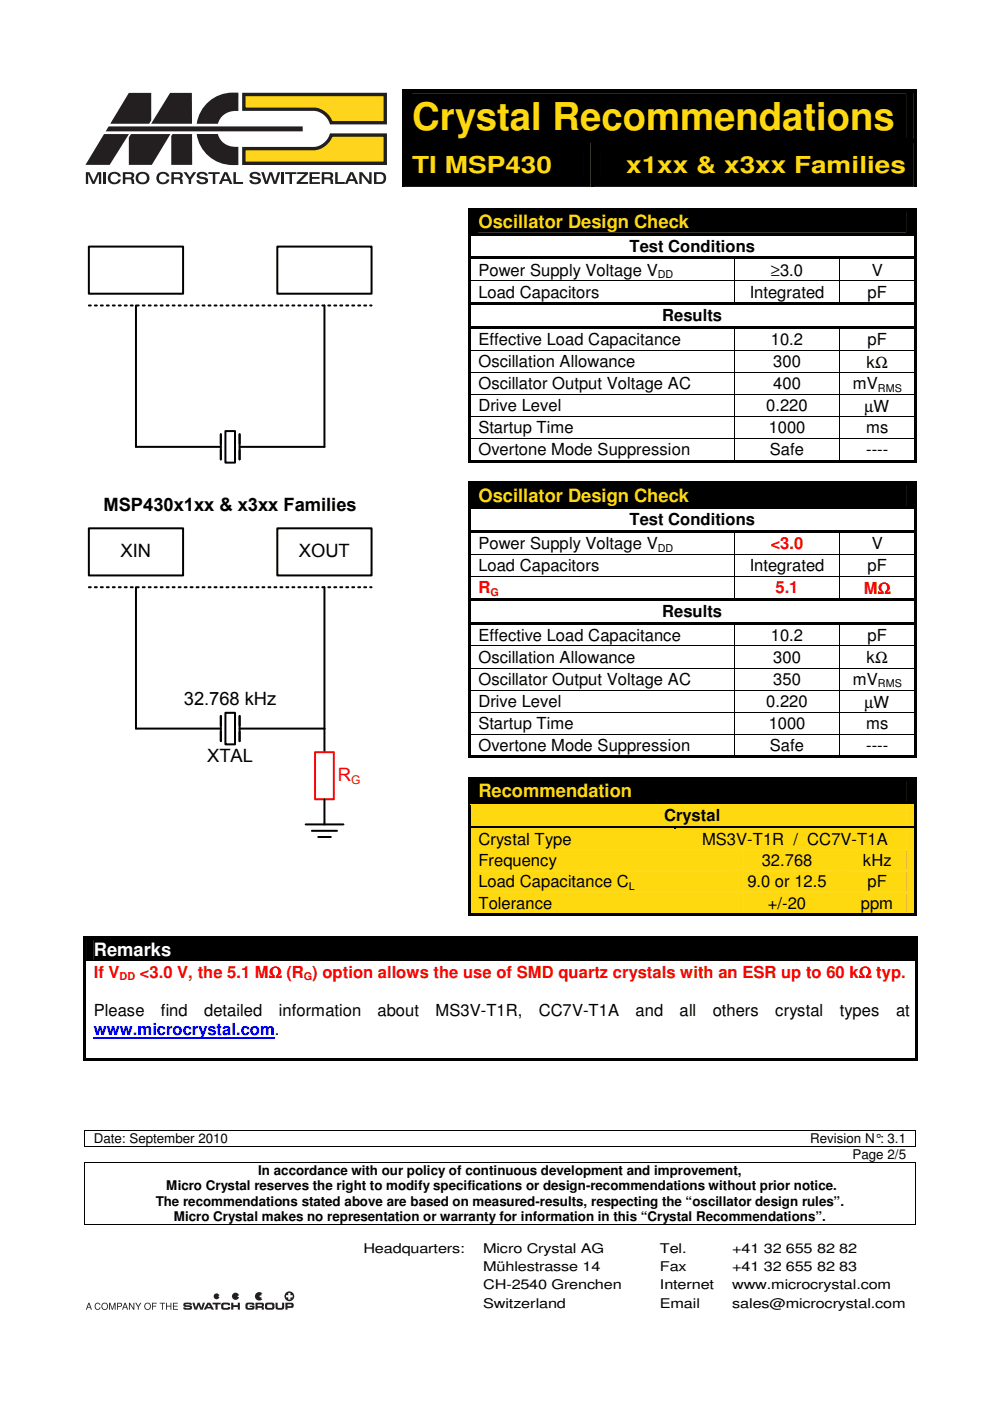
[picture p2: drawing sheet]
<svg xmlns="http://www.w3.org/2000/svg" width="210mm" height="297mm" viewBox="0 0 210 297" stroke-linecap="round" stroke-linejoin="round" font-family="sans-serif">
<path d="M85.7 19.5h108.1v10.1h-108.1zM87.4 19.9h104.7v9.3h-104.7z" fill="#000"/>
<path d="M18.1 19h67.1v.6h-67.1z" fill="#fff"/>
<path d="M85.2 19h.5v.6h-.5zM85.2 19h.5v.5h-.5zM85.7 19h108.1v.5h-108.1zM193.8 19h.5v.6h-.5zM193.8 19h.5v.5h-.5zM85.2 19.6h.5v10h-.5zM193.8 19.6h.5v10h-.5z" fill="#000"/>
<path d="M85.7 19.5h108.1" fill="none" stroke="#000" stroke-width=".21"/>
<g fill="#fff">
<path d="M17.9 19.6h67.3v20h-67.3z"/>
<path d="M18.1 19.6h64.5v19.5h-64.5z"/>
</g>
<g fill="#231f20">
<path d="M36.6 28.4h4.1v6.6h-4.4v-6.2z"/>
<path d="M36.1 19.7h4.6v6.5h-8.7z"/>
<path d="M27.3 19.7h4.8v5.8l-.5 .7h-8.2z"/>
<path d="M27.8 28.4h8.3l-3.9 6.6h-4.9v-5.9z"/>
<path d="M22.1 28.4h5.3l-4.1 6.6h-5.2z"/>
<path d="M23 26.8h41.2v1h-41.8z"/>
<path d="M43.9 21.9a8.4 8.4 0 0 1 6.6-2.3v3.9a4 4 0 0 0-4.3 2.7h-4.5a7.7 7.7 0 0 1 2.2-4.3z"/>
<path d="M41.7 28.4h4.5a3.9 3.9 0 0 0 4.3 2.7v3.9a7.9 7.9 0 0 1-8.8-6.6z"/>
<path d="M18.2 36.5h.8l.8 1.9 .9-1.9h.8v2.5h-.5v-2.1l-.9 2.1h-.5l-.9-2.1v2.1h-.5z"/>
<path d="M22 36.5h.5v2.5h-.5z"/>
<path d="M23.3 36.7a1.46 1.46 0 0 1 2.3 .7h-.5a.85 .85 0 0 0-1.4-.3 .85 .85 0 0 0 0 1.3 .85 .85 0 0 0 1.4-.4h.5a1.39 1.39 0 0 1-2 .9 1.39 1.39 0 0 1-.3-2.2z"/>
<path d="M33.6 36.7a1.46 1.46 0 0 1 2.3 .7h-.6a.85 .85 0 0 0-1.3-.3 .85 .85 0 0 0 0 1.3 .85 .85 0 0 0 1.3-.4h.6a1.39 1.39 0 0 1-2 .9 1.39 1.39 0 0 1-.3-2.2z"/>
<path d="M38.9 36.5h.6l.8 1.1 .7-1.1h.6l-1.1 1.6v.9h-.5v-.9z"/>
<path d="M42 36.6l1.1-.2a.92 .92 0 0 1 .9 .8h-.5a.68 .68 0 0 0-.6-.4 .68 .68 0 0 0-.6 .4l.4 .3a1.03 1.03 0 0 1 1.3 1.1 1.56 1.56 0 0 1-2.3-.1v-.3h.5a.72 .72 0 0 0 .6 .5 .72 .72 0 0 0 .8-.4l-.2-.2-.3-.1a1.19 1.19 0 0 1-1.4-.8z"/>
<path d="M44.2 36.5h2.4v.4h-1v2.1h-.5v-2.1h-.9z"/>
<path d="M49.5 36.5h.5v2.1h1.5v.4h-2z"/>
<path d="M53.2 36.6l1.1-.2a.92 .92 0 0 1 .9 .8h-.5a.68 .68 0 0 0-.6-.4 .68 .68 0 0 0-.6 .4l.5 .3a1.03 1.03 0 0 1 1.3 1.1 1.56 1.56 0 0 1-2.4-.1v-.3h.5a.72 .72 0 0 0 .7 .5 .72 .72 0 0 0 .7-.4l-.2-.2-.3-.1a1.19 1.19 0 0 1-1.4-.8z"/>
<path d="M55.4 36.5h.5l.6 1.9 .6-1.9h.6l.6 1.9 .6-1.9h.5l-.8 2.5h-.6l-.6-1.9-.6 1.9h-.6z"/>
<path d="M59.7 36.5h.5v2.5h-.5z"/>
<path d="M60.4 36.5h2.4v.4h-.9v2.1h-.5v-2.1h-1z"/>
<path d="M63 36.5h2.3v.4l-1.7 1.7h1.7v.4h-2.4v-.4l1.7-1.7h-1.6z"/>
<path d="M65.6 36.5h2.2v.4h-1.6v.6h1.5v.4h-1.5v.7h1.6v.4h-2.2z"/>
<path d="M71.1 36.5h.5v2.1h1.5v.4h-2z"/>
<path d="M76.2 36.5h.6l1.5 1.9v-1.9h.5v2.5h-.6l-1.5-1.9v1.9h-.5z"/>
<path d="M26 36.5l2 .1a.66 .66 0 0 1 .5 .6 .66 .66 0 0 1-.4 .6 .9 .9 0 0 1 .4 1v.2h-.5l-.1-.1a.63 .63 0 0 0-.4-.9h-.9v1h-.6zM26.6 36.9v.7l1.3-.1v-.5l-.2-.1z"/>
<path d="M29.2 36.7a1.52 1.52 0 0 1 2.5 1.1 1.43 1.43 0 0 1-2 1.2 1.43 1.43 0 0 1-.5-2.3zM29.3 37.8a.94 .94 0 0 0 1.8 0 .94 .94 0 0 0-1.8 0z"/>
<path d="M36.3 36.5l2 .1a.66 .66 0 0 1 .5 .6 .66 .66 0 0 1-.5 .6 .9 .9 0 0 1 .4 1l.1 .2h-.5l-.1-.1a.63 .63 0 0 0-.4-.9h-.9v1h-.6zM36.9 36.9v.7l1.3-.1v-.5l-.2-.1z"/>
<path d="M47.5 36.5h.7l1.1 2.5h-.6l-.3-.6h-1.2l-.2 .6h-.6zM47.8 36.9l-.4 1.1h.9z"/>
<path d="M68.2 36.5l2 .1a.66 .66 0 0 1 .4 .6 .66 .66 0 0 1-.4 .6 .9 .9 0 0 1 .4 1l.1 .2h-.6v-.1a.63 .63 0 0 0-.5-.9h-.9v1h-.5zM68.7 36.9v.7l1.3-.1v-.5l-.1-.1z"/>
<path d="M74.2 36.5h.7l1.1 2.5h-.6l-.3-.6h-1.2l-.2 .6h-.6zM74.5 36.9l-.4 1.1h.9z"/>
<path d="M79.3 36.5h1.3a1.26 1.26 0 0 1 1.3 1.2 1.26 1.26 0 0 1-1.1 1.3h-1.5zM79.8 36.9v1.7h.8a.86 .86 0 0 0 .7-.9 .86 .86 0 0 0-.8-.8z"/>
</g>
<path d="M51.7 31.5h14.8a4.4 4.4 0 0 0 3.8-2.9h11.4v6h-30z" fill="#fed41d"/>
<path d="M51.7 31.5h14.8a4.4 4.4 0 0 0 3.8-2.9h11.4v6h-30z" fill="none" stroke="#231f20" stroke-width=".71" stroke-linecap="butt"/>
<path d="M51.7 20h30v6h-11.4a4.5 4.5 0 0 0-3.8-2.8h-14.8z" fill="#fed41d"/>
<path d="M51.7 20h30v6h-11.4a4.5 4.5 0 0 0-3.8-2.8h-14.8z" fill="none" stroke="#231f20" stroke-width=".71" stroke-linecap="butt"/>
<g fill="#000">
<path d="M85.2 29.6h.5v.5h-.5zM85.2 30.1h.5v9.5h-.5zM85.7 30.1h39.6v9.5h-39.6zM85.7 29.6h39.6v.5h-39.6zM87.4 32h36.2v5.7h-36.2zM125.3 30.1h.5zM125.3 29.6h.5v.5h-.5zM125.3 30.1h.5v9.5h-.5zM125.8 30.1h68v9.5h-68zM125.8 29.6h68v.5h-68zM127.4 32h64.7v5.7h-64.7zM193.8 29.6h.5v.5h-.5z"/>
<path d="M193.8 30.1h.5v9.5h-.5zM17.9 239.6h.2v.2h-.2zM50.4 239.6h.1v.2h-.1zM193.9 239.6h.2v.2h-.2zM17.9 243h.2v.2h-.2zM17.9 246.4h.2v.2h-.2zM17.9 259.6h.2v.2h-.2zM18.1 243h.1v.2h-.1zM18.1 246.4h.1v.2h-.1zM50.4 243h.1v.2h-.1zM193.9 243h.2v.2h-.2zM193.9 246.4h.2v.2h-.2z"/>
<path d="M193.9 259.6h.2v.2h-.2z"/>
</g>
<path d="M85.7 30.1h39.6M125.8 30.1h68M18 239.8v3.2M18.1 239.7h32.3M50.5 239.7h143.4M194 239.8v3.2M18 246.6v13M18.1 259.7h175.8M18.2 243.1h32.2M18.2 246.5h175.7M50.5 243.1h143.4M194 246.6v13" fill="none" stroke="#000" stroke-width=".21"/>
<g fill="#231f20">
<path d="M20.3 276.3l.2-.1a.59 .59 0 0 1 .8 .5h-.2a.51 .51 0 0 0-.8-.2 .51 .51 0 0 0 0 .8l.1 .1a.4 .4 0 0 0 .6 0l.1-.3h.2a.69 .69 0 0 1-1 .5 .69 .69 0 0 1-.1-1.1z"/>
<path d="M23.1 276.2h.3l.4 1.3 .4-1.3h.3v1.5h-.2v-1.2l-.4 1.2h-.2l-.4-1.2v1.2h-.2z"/>
<path d="M27.3 276.2h.3l.7 1.2v-1.2h.2v1.5h-.2l-.8-1.2v1.2h-.2z"/>
<path d="M28.7 276.2h.2l.4 .7 .4-.7h.3l-.6 .9v.6h-.2v-.6z"/>
<path d="M32.2 276.2h1v.2h-.8v.4h.7v.2h-.7v.7h-.2z"/>
<path d="M33.9 276.2h1.1v.2h-.5v1.3h-.2v-1.3h-.4z"/>
<path d="M35.2 276.2h.2v.6h.7v-.6h.2v1.5h-.2v-.7h-.7v.7h-.2z"/>
<path d="M36.7 276.2h1v.2h-.8v.4h.8v.2h-.8v.5h.8v.2h-1z"/>
<path d="M39 276.3l.5-.1h1l.2 .5-.7-.2-.7 .1 1 .2a.46 .46 0 0 1 .4 .4 .46 .46 0 0 1-.3 .5h-1.3l-.2-.2v-.3h.4l.2 .2 .8-.2-1.1-.1a.45 .45 0 0 1-.3-.3 .45 .45 0 0 1 .1-.5z"/>
<path d="M40.8 276.2h.4l.3 1.1 .4-1.1h.4l.4 1.1 .3-1.1h.5l-.5 1.5h-.5l-.4-1-.3 1h-.5z"/>
<path d="M45.1 276.2h1.7v.4h-.7v1.1h-.4v-1.1h-.6z"/>
<path d="M47.1 276.3l.4-.1a1.02 1.02 0 0 1 1.3 .3v.2l-1.2-.1-.2 .3v.4h.8l.2-.2h.4v.4a1.63 1.63 0 0 1-1.9-.1v-.7z"/>
<path d="M49 276.2h.5v.5h.9v-.5h.5v1.5h-.5v-.6h-.9v.6h-.5z"/>
<path d="M52.2 276.3l1.2-.1 .5 .2v.3l-.6-.2-.8 .1v.6l.3 .1h.6l.1-.1-.6-.1v-.3h1v.7l-.7 .2a1.02 1.02 0 0 1-1.1-.3l-.1-.7z"/>
<path d="M58.4 276.2h.5v1l.2 .1h.6l.1-1.1h.5v.9a.5 .5 0 0 1-.6 .6h-.7a.5 .5 0 0 1-.6-.6z"/>
<path d="M54.3 274.2a.89 .89 0 0 1 1.4 .1h-.3v.4h-.3v.3h.3v.4h.2a.9 .9 0 0 1-1.3 .1 .9 .9 0 0 1 0-1.3z"/>
<path d="M49.4 274.3a.76 .76 0 0 1 1.3 .4h-.3v.3h.3a.76 .76 0 0 1-1.1 .5 .76 .76 0 0 1-.2-1.2z"/>
<path d="M45.5 274.4a.62 .62 0 0 1 1 .3h-.1v.3h.1a.62 .62 0 0 1-.9 .4 .62 .62 0 0 1-.1-1z"/>
<path d="M18.7 276.2h.3l.5 1.5h-.2l-.2-.5h-.5l-.2 .5h-.2zM18.9 276.4l-.3 .7h.5z"/>
<path d="M21.5 277a.75 .75 0 0 1 1.5 0 .75 .75 0 0 1-1.5 0zM21.6 277a.56 .56 0 0 0 1.1 0 .56 .56 0 0 0-1.1 0z"/>
<path d="M24.8 276.2h.8l.3 .4-.2 .4-.7 .1v.6h-.2zM25 276.4v.5l.6-.1v-.3z"/>
<path d="M26.4 276.2h.2l.6 1.5h-.3l-.1-.5h-.6l-.1 .5h-.2zM26.5 276.4l-.2 .7h.4z"/>
<path d="M30.6 277a.75 .75 0 0 1 1.5 0 .75 .75 0 0 1-1.5 0zM30.7 277a.56 .56 0 0 0 1.1 0 .56 .56 0 0 0-1.1 0z"/>
<path d="M44 276.2h.6l.8 1.5h-.5l-.2-.3h-.9l-.1 .3h-.5zM44.3 276.5l-.3 .6h.6z"/>
<path d="M54.2 276.2h1.3a.48 .48 0 0 1 .5 .4 .48 .48 0 0 1-.3 .5l.2 .1 .1 .5h-.5v-.4h-.2h-.7v.4h-.4zM54.6 276.6v.3h.8l.1-.1v-.2z"/>
<path d="M56.4 276.3l1.1-.1a.51 .51 0 0 1 .7 .5v.5a.51 .51 0 0 1-.7 .5h-.7a.51 .51 0 0 1-.6-.5zM56.7 276.6v.7l1-.1-.1-.6z"/>
<path d="M60.5 276.2l1.6 .1 .2 .4a.47 .47 0 0 1-.4 .6h-.9v.4h-.5zM61 276.6v.3h.8v-.3z"/>
<path d="M60.3 274.8a1.05 1.05 0 0 1 2.1 0 1.05 1.05 0 0 1-2.1 0zM61.1 274.1v.5h-.5v.5h.5v.4h.5v-.4h.5v-.5h-.5v-.5z"/>
</g>
<path d="M47.8 91.4h2v6.7h-2z" fill-rule="evenodd" fill="#fff"/>
<path d="M18.8 52.3h20v10h-20zM58.8 52.3h20v10h-20zM28.8 64.8v29.9h18M68.8 64.8v29.9h-18M46.8 92.1v5.3M47.8 91.4h2v6.7h-2zM50.8 92.1v5.3M68.8 157.5v17.3M64.8 174.8h8M66.1 176.1h5.4M67.5 177.5h2.6" fill="none" stroke="#000" stroke-width=".42"/>
<path d="M18.8 64.8h60" fill="none" stroke="#000" stroke-width=".42" stroke-dasharray=".4 .8"/>
<path d="M68.8 156.5v18" fill="none" stroke="#fff" stroke-width=".76" stroke-linecap="butt"/>
<path d="M47.8 151.1h2v6.7h-2z" fill-rule="evenodd" fill="#fff"/>
<path d="M28.8 124.5v30h18M46.8 151.8v5.3M47.8 151.1h2v6.7h-2zM50.8 151.8v5.3M50.8 154.5h18v5" fill="none" stroke="#000" stroke-width=".42"/>
<path d="M18.8 124.5h60" fill="none" stroke="#000" stroke-width=".42" stroke-dasharray=".4 .8"/>
<path d="M66.8 159.5h4v10h-4z" fill-rule="evenodd" fill="#fff"/>
<path d="M66.8 159.5h4v10h-4z" fill="none" stroke="#f00" stroke-width=".42"/>
<path d="M18.8 112h20v10h-20zM58.8 112h20v10h-20zM68.8 124.5v30M68.8 169.5v5" fill="none" stroke="#000" stroke-width=".42"/>
<g fill="#000">
<path d="M99.3 44.1h.5v.6h-.5zM99.3 44.1h.5v.5h-.5zM99.3 44.7h.5v4.7h-.5zM99.3 49.4h.5v.6h-.5zM99.3 50h.5v4.4h-.5zM99.3 54.4h.5v.5h-.5zM99.3 54.9h.5v4.5h-.5zM99.3 59.4h.5v.2h-.5zM99.8 44.6h94v4.8h-94zM99.8 44.1h94v.5h-94zM99.8 49.4h94v.5h-94zM99.8 54.4h55.9v.5h-55.9z"/>
<path d="M101.4 44.8h90.7v4.4h-90.7zM155.7 54.9h.2zM155.7 54.4h.6v.5h-.6zM155.7 59.4h.2v.2h-.2zM156.3 54.4h21.6v.5h-21.6zM177.9 54.9h.2zM177.9 54.4h.5v.5h-.5zM177.9 59.4h.2v.2h-.2zM178.4 54.4h15.4v.5h-15.4zM193.8 44.1h.5v.6h-.5zM193.8 44.1h.5v.5h-.5zM193.8 44.7h.5v4.7h-.5z"/>
<path d="M193.8 49.4h.5v.6h-.5zM193.8 50h.5v4.4h-.5zM193.8 54.4h.5v.5h-.5zM193.8 54.9h.5v4.5h-.5zM193.8 59.4h.5v.2h-.5zM99.3 59.6h.5v4.5h-.5zM99.3 64.1h.5v.6h-.5zM99.3 64.7h.5v4.4h-.5zM99.3 69.1h.5v.6h-.5zM99.3 69.7h.5v4.5h-.5zM99.3 74.2h.5v.1h-.5zM99.3 74.3h.5v4.5h-.5z"/>
<path d="M99.3 78.8h.5v.2h-.5zM99.8 64.1h55.9v.5h-55.9zM99.8 69.1h55.9v.5h-55.9zM155.7 64.1h.6v.5h-.6zM155.7 69.6l.2 .1zM155.7 69.1h.6v.5h-.6zM155.7 74.2h.2v.1h-.2zM155.7 78.8h.2v.2h-.2zM156.3 64.1h21.6v.5h-21.6zM156.3 69.1h21.6v.5h-21.6zM177.9 64.1h.5v.5h-.5zM177.9 69.6l.2 .1z"/>
<path d="M177.9 69.1h.5v.5h-.5zM177.9 74.2h.2v.1h-.2zM177.9 78.8h.2v.2h-.2zM178.4 64.1h15.4v.5h-15.4zM178.4 69.1h15.4v.5h-15.4zM193.8 59.6h.5v4.5h-.5zM193.8 64.1h.5v.6h-.5zM193.8 64.7h.5v4.4h-.5zM193.8 69.1h.5v.6h-.5zM193.8 69.7h.5v4.5h-.5zM193.8 74.2h.5v.1h-.5zM193.8 74.3h.5v4.5h-.5z"/>
<path d="M193.8 78.8h.5v.2h-.5zM99.3 79h.5v4.5h-.5zM99.3 83.5h.5v.2h-.5zM99.3 83.7h.5v4.5h-.5zM99.3 88.2h.5v.1h-.5zM99.3 88.3h.5v4.6h-.5zM99.3 92.9h.5v.1h-.5zM99.3 93h.5v4.5h-.5zM99.3 97.5h.5v.5h-.5zM99.8 97.5h55.9v.5h-55.9zM155.7 83.5h.2v.2h-.2zM155.7 88.2h.2v.1h-.2z"/>
<path d="M155.7 92.9h.2v.1h-.2zM155.7 97.5h.6v.5h-.6zM156.3 97.5h21.6v.5h-21.6zM177.9 83.5h.2v.2h-.2zM177.9 88.2h.2v.1h-.2zM177.9 92.9h.2v.1h-.2zM177.9 97.5h.5v.5h-.5zM178.4 97.5h15.4v.5h-15.4zM193.8 79h.5v4.5h-.5zM193.8 83.5h.5v.2h-.5zM193.8 83.7h.5v4.5h-.5zM193.8 88.2h.5v.1h-.5z"/>
<path d="M193.8 88.3h.5v4.6h-.5zM193.8 92.9h.5v.1h-.5zM193.8 93h.5v4.5h-.5zM193.8 97.5h.5v.5h-.5zM99.3 102.1h.5v.6h-.5zM99.3 102.1h.5v.5h-.5zM99.3 102.7h.5v4.7h-.5zM99.3 107.4h.5v.5h-.5zM99.3 107.9h.5v4.5h-.5zM99.3 112.4h.5v.6h-.5zM99.3 113h.5v4.5h-.5zM99.3 117.5h.5v.1h-.5z"/>
<path d="M99.8 102.7h94v4.7h-94zM99.8 102.1h94v.5h-94zM99.8 107.4h94v.5h-94zM99.8 112.4h55.9v.5h-55.9zM101.4 102.8h90.7v4.5h-90.7zM155.7 112.9l.2 .1zM155.7 112.4h.6v.5h-.6zM155.7 117.5h.2v.1h-.2zM156.3 112.4h21.6v.5h-21.6zM177.9 112.9l.2 .1zM177.9 112.4h.5v.5h-.5zM177.9 117.5h.2v.1h-.2z"/>
<path d="M178.4 112.4h15.4v.5h-15.4zM193.8 102.1h.5v.6h-.5zM193.8 102.1h.5v.5h-.5zM193.8 102.7h.5v4.7h-.5zM193.8 107.4h.5v.5h-.5zM193.8 107.9h.5v4.5h-.5zM193.8 112.4h.5v.6h-.5zM193.8 113h.5v4.5h-.5zM193.8 117.5h.5v.1h-.5zM99.3 117.6h.5v4.5h-.5zM99.3 122.1h.5v.2h-.5zM99.3 122.3h.5v4.5h-.5z"/>
<path d="M99.3 126.8h.5v.6h-.5zM99.3 127.4h.5v4.5h-.5zM99.3 131.9h.5v.5h-.5zM99.3 132.4h.5v4.5h-.5zM99.3 136.9h.5v.1h-.5zM99.8 126.8h55.9v.5h-55.9zM99.8 131.9h55.9v.5h-55.9zM155.7 122.1h.2v.2h-.2zM155.7 126.8h.6v.5h-.6zM155.7 132.4h.2zM155.7 131.9h.6v.5h-.6zM155.7 136.9h.2v.1h-.2z"/>
<path d="M156.3 126.8h21.6v.5h-21.6zM156.3 131.9h21.6v.5h-21.6zM177.9 122.1h.2v.2h-.2zM177.9 126.8h.5v.5h-.5zM177.9 132.4h.2zM177.9 131.9h.5v.5h-.5zM177.9 136.9h.2v.1h-.2zM178.4 126.8h15.4v.5h-15.4zM178.4 131.9h15.4v.5h-15.4zM193.8 117.6h.5v4.5h-.5zM193.8 122.1h.5v.2h-.5zM193.8 122.3h.5v4.5h-.5z"/>
<path d="M193.8 126.8h.5v.6h-.5zM193.8 127.4h.5v4.5h-.5zM193.8 131.9h.5v.5h-.5zM193.8 132.4h.5v4.5h-.5zM193.8 136.9h.5v.1h-.5zM99.3 137h.5v4.6h-.5zM99.3 141.6h.5v.1h-.5zM99.3 141.7h.5v4.5h-.5zM99.3 146.2h.5v.2h-.5zM99.3 146.4h.5v4.5h-.5zM99.3 150.9h.5v.2h-.5zM99.3 151.1h.5v4.5h-.5z"/>
<path d="M99.3 155.6h.5v.1h-.5zM155.7 141.6h.2v.1h-.2zM155.7 146.2h.2v.2h-.2zM155.7 150.9h.2v.2h-.2zM155.7 155.6h.2v.1h-.2zM177.9 141.6h.2v.1h-.2zM177.9 146.2h.2v.2h-.2zM177.9 150.9h.2v.2h-.2zM177.9 155.6h.2v.1h-.2zM193.8 137h.5v4.6h-.5zM193.8 141.6h.5v.1h-.5zM193.8 141.7h.5v4.5h-.5z"/>
<path d="M193.8 146.2h.5v.2h-.5zM193.8 146.4h.5v4.5h-.5zM193.8 150.9h.5v.2h-.5zM193.8 151.1h.5v4.5h-.5zM193.8 155.6h.5v.1h-.5zM99.3 155.7h.5v4.5h-.5zM99.3 160.2h.5v.5h-.5zM99.3 164.8h.5v.6h-.5zM99.3 165.4h.5v4.7h-.5zM99.8 160.2h55.9v.5h-55.9zM99.8 165.4h94v4.7h-94zM99.8 164.8h94v.6h-94z"/>
<path d="M101.4 165.5h90.7v4.5h-90.7zM155.7 160.2h.6v.5h-.6zM156.3 160.2h21.6v.5h-21.6zM177.9 160.2h.5v.5h-.5zM178.4 160.2h15.4v.5h-15.4zM193.8 155.7h.5v4.5h-.5zM193.8 160.2h.5v.5h-.5zM193.8 164.8h.5v.6h-.5zM193.8 165.4h.5v4.7h-.5z"/>
</g>
<g fill="none" stroke="#000" stroke-width=".21">
<path d="M99.8 44.6h94M99.8 59.5h55.9M155.8 54.9v4.5M155.8 59.6v4.5M155.9 59.5h22M178 54.9v4.5M178 59.6v4.5M178.1 59.5h15.7M99.8 74.3h55.9M99.8 78.9h55.9M155.8 69.7v4.5M155.8 74.3v4.5"/>
<path d="M155.8 79v4.5M155.9 74.3h22M155.9 78.9h22M178 69.7v4.5M178 74.3v4.5M178 79v4.5M178.1 74.3h15.7M178.1 78.9h15.7M99.8 83.6h55.9M99.8 88.3h55.9M99.8 93h55.9M155.8 83.7v4.5"/>
<path d="M155.8 88.3v4.6M155.8 93v4.5M155.9 83.6h22M155.9 88.3h22M155.9 93h22M178 83.7v4.5M178 88.3v4.6M178 93v4.5M178.1 83.6h15.7M178.1 88.3h15.7M178.1 93h15.7M99.8 102.6h94"/>
<path d="M99.8 117.6h55.9M155.8 113v4.5M155.8 117.6v4.5M155.9 117.6h22M178 113v4.5M178 117.6v4.5M178.1 117.6h15.7M99.8 122.2h55.9M99.8 136.9h55.9M155.8 122.3v4.5M155.8 132.4v4.5M155.8 137v4.6"/>
<path d="M155.9 122.2h22M155.9 136.9h22M178 122.3v4.5M178 132.4v4.5M178 137v4.6M178.1 122.2h15.7M178.1 136.9h15.7M99.8 141.6h55.9M99.8 146.3h55.9M99.8 151h55.9M99.8 155.7h55.9M155.8 141.7v4.5"/>
<path d="M155.8 146.4v4.5M155.8 151.1v4.5M155.8 155.7v4.5M155.9 141.6h22M155.9 146.3h22M155.9 151h22M155.9 155.7h22M178 141.7v4.5M178 146.4v4.5M178 151.1v4.5M178 155.7v4.5M178.1 141.6h15.7"/>
<path d="M178.1 146.3h15.7M178.1 151h15.7M178.1 155.7h15.7M99.8 165.4h94"/>
</g>
<g fill="#ffd90f">
<path d="M99.8 170.6h94v4.5h-94z"/>
<path d="M101.4 170.9h90.7v4.1h-90.7z"/>
</g>
<path d="M99.3 170.1h.5v.6h-.5zM99.3 170.7h.5v4.4h-.5zM99.8 170.1h94v.5h-94zM193.8 170.1h.5v.6h-.5zM193.8 170.7h.5v4.4h-.5z" fill="#000"/>
<path d="M99.8 170.7h94" fill="none" stroke="#ffd90f" stroke-width=".21"/>
<g fill="#ffd90f">
<path d="M99.8 175.7h43.2v4.5h-43.2z"/>
<path d="M101.4 175.9h39.7v4.1h-39.7z"/>
<path d="M142.8 175.7h51v4.5h-51z"/>
<path d="M144.9 175.9h47.2v4.1h-47.2z"/>
</g>
<path d="M99.3 175.1h.5v.6h-.5zM99.8 175.1h43.1v.5h-43.1z" fill="#000"/>
<path d="M99.8 175.7h43.1" fill="none" stroke="#ffd90f" stroke-width=".21"/>
<path d="M142.9 175.6l.5 .1z" fill="#ffd90f"/>
<path d="M142.9 175.1h.5v.5h-.5zM143.4 175.1h50.4v.5h-50.4zM193.8 175.1h.5v.6h-.5zM99.3 175.7h.5v4.5h-.5zM193.8 175.7h.5v4.5h-.5z" fill="#000"/>
<path d="M143.4 175.7h50.4" fill="none" stroke="#ffd90f" stroke-width=".21"/>
<g fill="#ffd90f">
<path d="M99.8 180.2h56v4.5h-56z"/>
<path d="M101.4 180.4h52.5v4h-52.5z"/>
<path d="M155.6 180.2h22.4v4.5h-22.4z"/>
<path d="M157.7 180.4h18.3v4h-18.3z"/>
<path d="M177.7 180.2h16.1v4.5h-16.1z"/>
<path d="M179.9 180.4h12.3v4h-12.3z"/>
</g>
<path d="M99.3 180.2h.5v4.5h-.5zM193.8 180.2h.5v4.5h-.5z" fill="#000"/>
<g fill="#ffd90f">
<path d="M99.8 184.7h56v4.5h-56z"/>
<path d="M101.4 184.9h52.5v4h-52.5z"/>
<path d="M155.6 184.7h22.4v4.5h-22.4z"/>
<path d="M157.7 184.9h18.3v4h-18.3z"/>
<path d="M177.7 184.7h16.1v4.5h-16.1z"/>
<path d="M179.9 184.9h12.3v4h-12.3z"/>
</g>
<path d="M99.3 184.7h.5v4.5h-.5zM193.8 184.7h.5v4.5h-.5z" fill="#000"/>
<g fill="#ffd90f">
<path d="M99.8 189.2h56v4.5h-56z"/>
<path d="M101.4 189.4h52.5v4.1h-52.5z"/>
<path d="M155.6 189.2h22.4v4.5h-22.4z"/>
<path d="M157.7 189.4h18.3v4.1h-18.3z"/>
<path d="M177.7 189.2h16.1v4.5h-16.1z"/>
<path d="M179.9 189.4h12.3v4.1h-12.3z"/>
</g>
<g fill="#000">
<path d="M17.7 198.6h.5v.5h-.5zM18.2 198.6h175.8v.5h-175.8zM99.3 189.2h.5v4.5h-.5zM99.3 193.7h.5v.5h-.5zM99.8 193.7h56v.5h-56zM155.6 193.7h.5v.5h-.5zM156.1 193.7h21.9v.5h-21.9zM177.7 193.7h.5v.5h-.5zM178.2 193.7h15.6v.5h-15.6zM193.8 189.2h.5v4.5h-.5zM193.8 193.7h.5v.5h-.5zM194 198.6h.5v.5h-.5z"/>
<path d="M17.7 199.1h.5v4.5h-.5zM17.7 203.6h.5v.2h-.5zM18.2 199.1h175.8v4.5h-175.8zM19.9 199.1h172.5v4.5h-172.5zM194 199.1h.5v4.5h-.5zM194 203.6h.5v.2h-.5zM17.7 203.8h.5v20.5h-.5zM17.7 224.3h.5v.5h-.5zM18.2 224.3h175.8v.5h-175.8zM194 203.8h.5v20.5h-.5zM194 224.3h.5v.5h-.5z"/>
</g>
<path d="M18.2 199.1h175.8M18.2 203.7h175.8" fill="none" stroke="#000" stroke-width=".21"/>
<path d="M19.9 220h38.4" fill="none" stroke="#00f" stroke-width=".38"/>
<text font-size="8.1" fill="#ffd90f" x="87.4" y="27.5">Crystal Recommendations</text>
<g font-size="5" fill="#ffd90f">
<text x="87.4" y="36.6">TI MSP430</text>
<text x="132.8" y="36.6">x1xx &amp; x3xx Families</text>
</g>
<g font-size="3.9" fill="#ffd90f">
<text x="101.4" y="48.3">Oscillator Design Check</text>
<text x="101.4" y="106.3">Oscillator Design Check</text>
<text x="101.4" y="169.1">Recommendation</text>
</g>
<g font-size="3.9">
<text x="22" y="108.3">MSP430x1xx &amp; x3xx Families</text>
<text x="25.6" y="118.2">XIN</text>
<text x="63.4" y="118.2">XOUT</text>
<text x="39" y="149.4">32.768 kHz</text>
<text x="43.9" y="161.6">XTAL</text>
</g>
<text font-size="3.9" fill="#f00" x="71.6" y="165.6">R</text>
<text font-size="3.9" fill="#fff" x="19.9" y="202.7">Remarks</text>
<g font-size="3.5">
<text x="133.4" y="53.4">Test Conditions</text>
<text x="101.4" y="58.4">Power Supply Voltage V</text>
<text x="163.4" y="58.6">≥3.0</text>
<text x="184.8" y="58.4">V</text>
<text x="101.4" y="63.1">Load Capacitors</text>
<text x="159" y="63.1">Integrated</text>
<text x="183.9" y="63.1">pF</text>
<text x="140.4" y="68.1">Results</text>
<text x="101.4" y="73.2">Effective Load Capacitance</text>
<text x="101.4" y="77.8">Oscillation Allowance</text>
<text x="163.4" y="73.2">10.2</text>
<text x="164" y="77.8">300</text>
<text x="183.7" y="78">kΩ</text>
<text x="183.9" y="73.2">pF</text>
<text x="101.4" y="82.5">Oscillator Output Voltage AC</text>
<text x="164" y="82.5">400</text>
<text x="180.8" y="82.5">mV</text>
<text x="101.4" y="87.2">Drive Level</text>
<text x="162.5" y="87.2">0.220</text>
<text x="183.3" y="87.3">µW</text>
<text x="101.4" y="91.8">Startup Time</text>
<text x="163" y="91.8">1000</text>
<text x="183.6" y="91.8">ms</text>
<text x="101.4" y="96.5">Overtone Mode Suppression</text>
<text x="163.2" y="96.5">Safe</text>
<text x="183.6" y="96.5">----</text>
<text x="133.4" y="111.4">Test Conditions</text>
<text x="101.4" y="116.5">Power Supply Voltage V</text>
<text x="184.8" y="116.5">V</text>
<text x="101.4" y="121.1">Load Capacitors</text>
<text x="159" y="121.1">Integrated</text>
<text x="183.9" y="121.1">pF</text>
<text x="140.4" y="130.8">Results</text>
<text x="101.4" y="135.9">Effective Load Capacitance</text>
<text x="163.4" y="135.9">10.2</text>
<text x="183.9" y="135.9">pF</text>
<text x="101.4" y="140.5">Oscillation Allowance</text>
<text x="164" y="140.5">300</text>
<text x="183.7" y="140.7">kΩ</text>
<text x="101.4" y="145.2">Oscillator Output Voltage AC</text>
<text x="101.4" y="149.9">Drive Level</text>
<text x="162.5" y="149.9">0.220</text>
<text x="164" y="145.2">350</text>
<text x="180.8" y="145.2">mV</text>
<text x="101.4" y="154.6">Startup Time</text>
<text x="163" y="154.6">1000</text>
<text x="183.3" y="150">µW</text>
<text x="183.6" y="154.6">ms</text>
<text x="101.4" y="159.2">Overtone Mode Suppression</text>
<text x="163.2" y="159.2">Safe</text>
<text x="183.6" y="159.2">----</text>
<text x="101.4" y="179.2">Crystal Type</text>
<text x="140.8" y="174.1">Crystal</text>
<text x="148.8" y="179.2">MS3V-T1R / CC7V-T1A</text>
<text x="101.4" y="183.6">Frequency</text>
<text x="161.5" y="183.6">32.768</text>
<text x="183" y="183.6">kHz</text>
<text x="101.4" y="188.1">Load Capacitance C</text>
<text x="158.5" y="188.1">9.0 or 12.5</text>
<text x="183.9" y="188.1">pF</text>
<text x="101.4" y="192.7">Tolerance</text>
<text x="162.8" y="192.7">+/-20</text>
<text x="182.5" y="192.7">ppm</text>
<text x="19.9" y="215.4">Please</text>
<text x="34.1" y="215.4">find</text>
<text x="43.3" y="215.4">detailed</text>
<text x="59.1" y="215.4">information</text>
<text x="80.1" y="215.4">about</text>
<text x="92.3" y="215.4">MS3V-T1R,</text>
<text x="114.2" y="215.4">CC7V-T1A</text>
<text x="134.7" y="215.4">and</text>
<text x="144.1" y="215.4">all</text>
<text x="151.1" y="215.4">others</text>
<text x="164.4" y="215.4">crystal</text>
<text x="178.1" y="215.4">types</text>
<text x="190" y="215.4">at</text>
</g>
<g font-size="3.5" fill="#f00">
<text x="163.4" y="116.4">&lt;3.0</text>
<text x="101.4" y="125.7">R</text>
<text x="164.4" y="125.7">5.1</text>
<text x="183.2" y="125.9">MΩ</text>
<text x="19.9" y="207.3">If V</text>
<text x="29.7" y="207.3">&lt;3.0 V, the 5.1 MΩ (R ) option allows the use of SMD quartz crystals with an ESR up to 60 kΩ typ.</text>
</g>
<text font-size="3.5" fill="#00f" x="19.9" y="219.4">www.microcrystal.com.</text>
<g font-size="2.8">
<text x="19.9" y="242.4">Date: September 2010</text>
<text x="171.8" y="242.4">Revision N°: 3.1</text>
<text x="180.8" y="245.7">Page 2/5</text>
<text x="54.7" y="249.1">In accordance with our policy of continuous development and improvement,</text>
<text x="33" y="255.7">The recommendations stated above are based on measured-results, respecting the “oscillator design rules”.</text>
<text x="35.3" y="252.4">Micro Crystal reserves the right to modify specifications or design-recommendations without prior notice.</text>
<text x="36.9" y="258.9">Micro Crystal makes no representation or warranty for information in this “Crystal Recommendations”.</text>
<text x="77" y="265.6">Headquarters:</text>
<text x="102.4" y="265.6">Micro Crystal AG</text>
<text x="102.4" y="269.5">Mühlestrasse 14</text>
<text x="139.9" y="265.6">Tel.</text>
<text x="139.9" y="269.5">Fax</text>
<text x="155.2" y="265.6">+41 32 655 82 82</text>
<text x="155.2" y="269.5">+41 32 655 82 83</text>
<text x="102.4" y="273.4">CH-2540 Grenchen</text>
<text x="139.9" y="273.4">Internet</text>
<text x="155.2" y="273.4">www.microcrystal.com</text>
<text x="102.4" y="277.3">Switzerland</text>
<text x="139.9" y="277.3">Email</text>
<text x="155.2" y="277.3">sales@microcrystal.com</text>
</g>
<text font-size="2.5" fill="#f00" x="74.4" y="166.2">G</text>
<g font-size="2.3">
<text x="139.4" y="59">DD</text>
<text x="186.1" y="83">RMS</text>
<text x="139.4" y="117">DD</text>
<text x="186.1" y="145.8">RMS</text>
<text x="133.3" y="188.7">L</text>
</g>
<g font-size="2.3" fill="#f00">
<text x="104" y="126.3">G</text>
<text x="25.4" y="207.8">DD</text>
<text x="64.4" y="207.8">G</text>
</g>
</svg>
